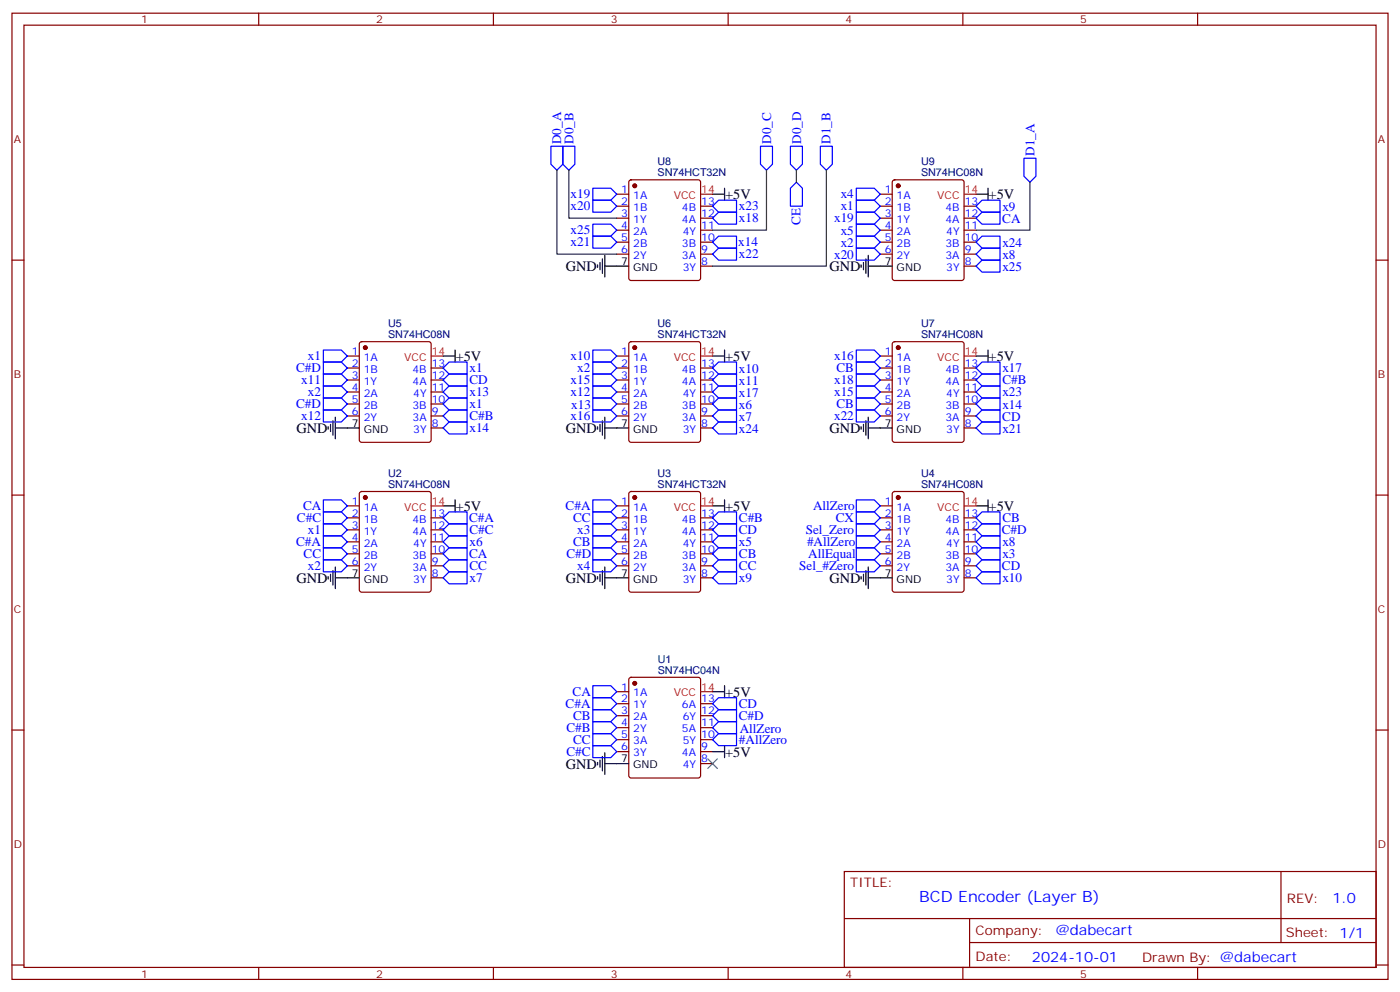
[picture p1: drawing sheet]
<svg xmlns="http://www.w3.org/2000/svg" width="412mm" height="292mm" viewBox="0 0 412 292" stroke-linecap="round" stroke-linejoin="round" font-family="sans-serif">
<g fill="none" stroke="#870000" stroke-width=".35">
<path d="M3.5 3.9h405.4v284.3h-405.4zM7.1 7.4h398.2v277.3h-398.2zM76.2 3.9v3.5M145.3 3.9v3.5M214.5 3.9v3.5M283.6 3.9v3.5M352.8 3.9v3.5M181.7 57.2h3.5M185.4 53.1l.5-.2h19.8l.5 .2 .2 .5v28.2l-.3 .5-.4 .2h-19.8l-.5-.2-.2-.5v-28.2zM259.3 57.2h3.5M263.1 53.1l.4-.2h19.8l.5 .2 .2 .5v28.2l-.2 .5-.5 .2h-19.8l-.5-.2-.2-.5v-28.2zM3.5 76.6h3.6"/>
<path d="M181.7 60.7h3.5M181.7 64.2h3.5M181.7 67.7h3.5M181.7 71.3h3.5M181.7 74.8h3.5M206.4 60.7h3.5M206.4 64.2h3.5M206.4 67.7h3.5M206.4 71.3h3.5M206.4 74.8h3.5M206.4 78.3h3.5M259.3 60.7h3.5"/>
<path d="M259.3 64.2h3.5M259.3 67.7h3.5M259.3 71.3h3.5M259.3 74.8h3.5M284 60.7h3.5M284 64.2h3.5M284 67.7h3.5M284 71.3h3.5M284 74.8h3.5M284 78.3h3.5M405.3 76.6h3.6M102.3 104.8h3.5"/>
<path d="M102.3 108.3h3.5M102.3 111.8h3.5M102.3 115.4h3.5M102.3 118.9h3.5M106.1 100.7l.4-.2h19.8l.5 .2 .2 .5v28.3l-.2 .5-.5 .2h-19.8l-.5-.3-.2-.4v-28.3zM127 108.3h3.5M127 111.8h3.5M127 115.4h3.5M127 118.9h3.5M181.7 104.8h3.5M181.7 108.3h3.5M181.7 111.8h3.5"/>
<path d="M181.7 115.4h3.5M181.7 118.9h3.5M185.4 100.7l.5-.2h19.8l.5 .2 .2 .5v28.3l-.3 .5-.4 .2h-19.8l-.5-.3-.2-.4v-28.3zM206.4 108.3h3.5M206.4 111.8h3.5M206.4 115.4h3.5M206.4 118.9h3.5M259.3 104.8h3.5M259.3 108.3h3.5M259.3 111.8h3.5M259.3 115.4h3.5M259.3 118.9h3.5"/>
<path d="M263.1 100.7l.4-.2h19.8l.5 .2 .2 .5v28.3l-.2 .5-.5 .2h-19.8l-.5-.3-.2-.4v-28.3zM284 108.3h3.5M284 111.8h3.5M284 115.4h3.5M284 118.9h3.5M102.3 122.4h3.5M127 122.4h3.5M127 125.9h3.5M181.7 122.4h3.5M206.4 122.4h3.5M206.4 125.9h3.5M259.3 122.4h3.5"/>
<path d="M284 122.4h3.5M284 125.9h3.5M3.5 145.7h3.6M102.3 148.9h3.5M102.3 152.4h3.5M102.3 155.9h3.5M102.3 159.5h3.5M106.1 144.8l.4-.2h19.8l.5 .2 .2 .5v28.3l-.2 .5-.5 .2h-19.8l-.5-.3-.2-.4v-28.3zM127 152.4h3.5M127 155.9h3.5M127 159.5h3.5M181.7 148.9h3.5"/>
<path d="M181.7 152.4h3.5M181.7 155.9h3.5M181.7 159.5h3.5M185.4 144.8l.5-.2h19.8l.5 .2 .2 .5v28.3l-.3 .5-.4 .2h-19.8l-.5-.3-.2-.4v-28.3zM206.4 152.4h3.5M206.4 155.9h3.5M206.4 159.5h3.5M259.3 148.9h3.5M259.3 152.4h3.5M259.3 155.9h3.5M259.3 159.5h3.5M263.1 144.8l.4-.2h19.8l.5 .2 .2 .5v28.3l-.2 .5-.5 .2h-19.8l-.5-.3-.2-.4v-28.3z"/>
<path d="M284 152.4h3.5M284 155.9h3.5M284 159.5h3.5M405.3 145.7h3.6M102.3 163h3.5M102.3 166.5h3.5M127 163h3.5M127 166.5h3.5M127 170h3.5M181.7 163h3.5M181.7 166.5h3.5M206.4 163h3.5"/>
<path d="M206.4 166.5h3.5M206.4 170h3.5M259.3 163h3.5M259.3 166.5h3.5M284 163h3.5M284 166.5h3.5M284 170h3.5M185.4 199.5l.5-.2h19.8l.5 .2 .2 .5v28.2l-.3 .5-.4 .3h-19.8l-.5-.3-.2-.5v-28.2zM3.5 214.8h3.6M181.7 203.6h3.5M181.7 207.1h3.5M181.7 210.6h3.5"/>
<path d="M181.7 214.1h3.5M181.7 217.7h3.5M206.4 207.1h3.5M206.4 210.6h3.5M206.4 214.1h3.5M206.4 217.7h3.5M405.3 214.8h3.6M181.7 221.2h3.5M206.4 221.2h3.5M206.4 224.7h3.5M248.7 256.5h156.6v28.2h-156.6zM377.3 256.5v20.9"/>
<path d="M248.7 270.3h156.5M285.6 277.4h119.6M285.6 270.3v14.1M3.5 284h3.6M76.2 284.7v3.5M145.3 284.7v3.5M214.5 284.7v3.5M283.6 284.7v3.5M352.8 284.7v3.5M405.3 284h3.6"/>
</g>
<path d="M206.4 57.2h3.5M284 57.2h3.5M127 104.8h3.5M206.4 104.8h3.5M284 104.8h3.5M127 148.9h3.5M206.4 148.9h3.5M284 148.9h3.5M206.4 203.6h3.5" fill="none" stroke="#f00" stroke-width=".35"/>
<g fill="none" stroke="#000" stroke-width=".35">
<path d="M209.9 57.2h3.5M213.4 55.4v3.5M287.5 57.2h3.5M291 55.4v3.5M176 78v.7M176.7 77.3v2.1M177.4 76.2v4.2M178.2 78.3h7M178.2 75.1v6.4M253.6 78v.7M254.4 77.3v2.1M255.1 76.2v4.2"/>
<path d="M255.8 78.3h7M255.8 75.1v6.4M130.5 104.8h3.6M134.1 103v3.5M209.9 104.8h3.5M213.4 103v3.5M287.5 104.8h3.5M291 103v3.5M96.7 125.6v.7M97.4 124.9v2.1M98.1 123.8v4.3M98.8 122.8v6.3"/>
<path d="M98.8 125.9h7M176 125.6v.7M176.7 124.9v2.1M177.4 123.8v4.3M178.2 122.8v6.3M178.2 125.9h7M253.6 125.6v.7M254.4 124.9v2.1M255.1 123.8v4.3M255.8 122.8v6.3M255.8 125.9h7M130.5 148.9h3.6"/>
<path d="M134.1 147.1v3.5M209.9 148.9h3.5M213.4 147.1v3.5M287.5 148.9h3.5M291 147.1v3.5M96.7 169.7v.7M97.4 169v2.1M98.1 167.9v4.3M98.8 170h7M98.8 166.9v6.3M176 169.7v.7M176.7 169v2.1"/>
<path d="M177.4 167.9v4.3M178.2 166.9v6.3M178.2 170h7M253.6 169.7v.7M254.4 169v2.1M255.1 167.9v4.3M255.8 170h7M255.8 166.9v6.3M209.9 203.6h3.5M213.4 201.8v3.5M213.4 219.4v3.6M176 224.4v.7"/>
<path d="M176.7 223.7v2.1M177.4 222.6v4.2M178.2 221.5v6.4M178.2 224.7h7M209.9 221.2h3.5"/>
</g>
<g fill="#870000" stroke="#870000" stroke-width=".35">
<circle cx="187" cy="54.7" r=".53"/>
<circle cx="187" cy="201.1" r=".53"/>
<circle cx="107.6" cy="146.4" r=".53"/>
<circle cx="187" cy="146.4" r=".53"/>
<circle cx="264.6" cy="146.4" r=".53"/>
<circle cx="264.6" cy="102.3" r=".53"/>
<circle cx="187" cy="102.3" r=".53"/>
<circle cx="107.6" cy="102.3" r=".53"/>
<circle cx="264.6" cy="54.7" r=".53"/>
</g>
<g fill="none" stroke="#00f" stroke-width=".35">
<path d="M162.3 43h3.5v5.3l-1.8 1.8-1.7-1.8zM165.8 43h3.5v5.3l-1.7 1.8-1.8-1.8zM174.6 58.9h5.3l1.8 1.8-1.8 1.7h-5.3zM174.6 55.4h5.3l1.8 1.8-1.8 1.7h-5.3zM211.7 58.9h5.3v3.5h-5.3l-1.8-1.7zM224 43h3.5v5.3l-1.7 1.8-1.8-1.8zM232.8 43h3.6v5.3l-1.8 1.8-1.8-1.8zM234.6 53.6l1.8 1.8v5.3h-3.6v-5.3zM241.7 43h3.5v5.3l-1.8 1.8-1.7-1.8zM252.2 58.9h5.3l1.8 1.8-1.8 1.7h-5.3zM252.2 55.4h5.3l1.8 1.8-1.8 1.7h-5.3zM301.6 46.6h3.6v5.3l-1.8 1.7-1.8-1.7z"/>
<path d="M174.6 69.5h5.3l1.8 1.8-1.8 1.7h-5.3zM174.6 66h5.3l1.8 1.7-1.8 1.8h-5.3zM209.9 71.3l1.8-1.8h5.3v3.5h-5.3zM209.9 74.8l1.8-1.8h5.3v3.6h-5.3zM211.7 62.4h5.3v3.6h-5.3l-1.8-1.8zM252.2 62.4h5.3l1.8 1.8-1.8 1.8h-5.3zM252.2 66h5.3l1.8 1.7-1.8 1.8h-5.3zM252.2 69.5h5.3l1.8 1.8-1.8 1.7h-5.3zM252.2 73h5.3l1.8 1.8-1.8 1.8h-5.3zM287.5 71.3l1.8-1.8h5.3v3.5h-5.3zM287.5 74.8l1.8-1.8h5.3v3.6h-5.3zM287.5 78.3l1.8-1.7h5.3v3.5h-5.3z"/>
<path d="M287.5 60.7l1.8-1.8h5.3v3.5h-5.3zM287.5 64.2l1.8-1.8h5.3v3.6h-5.3zM95.2 103h5.3l1.8 1.8-1.8 1.7h-5.3zM95.2 106.5h5.3l1.8 1.8-1.8 1.8h-5.3zM95.2 110.1h5.3l1.8 1.7-1.8 1.8h-5.3zM95.2 113.6h5.3l1.8 1.8-1.8 1.7h-5.3zM95.2 117.1h5.3l1.8 1.8-1.8 1.7h-5.3zM130.5 108.3l1.8-1.8h5.3v3.6h-5.3zM130.5 111.8l1.8-1.7h5.3v3.5h-5.3zM130.5 115.4l1.8-1.8h5.3v3.5h-5.3zM130.5 118.9l1.8-1.8h5.3v3.5h-5.3zM174.6 103h5.3l1.8 1.8-1.8 1.7h-5.3z"/>
<path d="M174.6 106.5h5.3l1.8 1.8-1.8 1.8h-5.3zM174.6 110.1h5.3l1.8 1.7-1.8 1.8h-5.3zM174.6 113.6h5.3l1.8 1.8-1.8 1.7h-5.3zM174.6 117.1h5.3l1.8 1.8-1.8 1.7h-5.3zM209.9 108.3l1.8-1.8h5.3v3.6h-5.3zM209.9 111.8l1.8-1.7h5.3v3.5h-5.3zM209.9 115.4l1.8-1.8h5.3v3.5h-5.3zM209.9 118.9l1.8-1.8h5.3v3.5h-5.3zM252.2 103h5.3l1.8 1.8-1.8 1.7h-5.3zM252.2 106.5h5.3l1.8 1.8-1.8 1.8h-5.3zM252.2 110.1h5.3l1.8 1.7-1.8 1.8h-5.3zM252.2 113.6h5.3l1.8 1.8-1.8 1.7h-5.3z"/>
<path d="M252.2 117.1h5.3l1.8 1.8-1.8 1.7h-5.3zM287.5 118.9l1.8-1.8h5.3v3.5h-5.3zM287.5 108.3l1.8-1.8h5.3v3.6h-5.3zM287.5 111.8l1.8-1.7h5.3v3.5h-5.3zM287.5 115.4l1.8-1.8h5.3v3.5h-5.3zM95.2 120.6h5.3l1.8 1.8-1.8 1.8h-5.3zM130.5 125.9l1.8-1.7h5.3v3.5h-5.3zM132.3 120.6h5.3v3.6h-5.3l-1.8-1.8zM174.6 120.6h5.3l1.8 1.8-1.8 1.8h-5.3zM209.9 125.9l1.8-1.7h5.3v3.5h-5.3zM211.7 120.6h5.3v3.6h-5.3l-1.8-1.8zM252.2 120.6h5.3l1.8 1.8-1.8 1.8h-5.3z"/>
<path d="M287.5 122.4l1.8-1.8h5.3v3.6h-5.3zM287.5 125.9l1.8-1.7h5.3v3.5h-5.3zM95.2 154.2h5.3l1.8 1.7-1.8 1.8h-5.3zM95.2 147.1h5.3l1.8 1.8-1.8 1.7h-5.3zM95.2 150.6h5.3l1.8 1.8-1.8 1.8h-5.3zM95.2 157.7h5.3l1.8 1.8-1.8 1.7h-5.3zM130.5 152.4l1.8-1.8h5.3v3.6h-5.3zM130.5 155.9l1.8-1.7h5.3v3.5h-5.3zM130.5 159.5l1.8-1.8h5.3v3.5h-5.3zM174.6 154.2h5.3l1.8 1.7-1.8 1.8h-5.3zM174.6 150.6h5.3l1.8 1.8-1.8 1.8h-5.3zM174.6 147.1h5.3l1.8 1.8-1.8 1.7h-5.3z"/>
<path d="M174.6 157.7h5.3l1.8 1.8-1.8 1.7h-5.3zM209.9 152.4l1.8-1.8h5.3v3.6h-5.3zM209.9 155.9l1.8-1.7h5.3v3.5h-5.3zM209.9 159.5l1.8-1.8h5.3v3.5h-5.3zM252.2 147.1h5.3l1.8 1.8-1.8 1.7h-5.3zM252.2 157.7h5.3l1.8 1.8-1.8 1.7h-5.3zM252.2 154.2h5.3l1.8 1.7-1.8 1.8h-5.3zM252.2 150.6h5.3l1.8 1.8-1.8 1.8h-5.3zM287.5 152.4l1.8-1.8h5.3v3.6h-5.3zM289.3 157.7h5.3v3.5h-5.3l-1.8-1.7zM289.3 154.2h5.3v3.5h-5.3l-1.8-1.8zM95.2 164.7h5.3l1.8 1.8-1.8 1.8h-5.3z"/>
<path d="M95.2 161.2h5.3l1.8 1.8-1.8 1.7h-5.3zM130.5 163l1.8-1.8h5.3v3.5h-5.3zM130.5 166.5l1.8-1.8h5.3v3.6h-5.3zM132.3 168.3h5.3v3.5h-5.3l-1.8-1.8zM174.6 164.7h5.3l1.8 1.8-1.8 1.8h-5.3zM174.6 161.2h5.3l1.8 1.8-1.8 1.7h-5.3zM209.9 163l1.8-1.8h5.3v3.5h-5.3zM209.9 166.5l1.8-1.8h5.3v3.6h-5.3zM211.7 168.3h5.3v3.5h-5.3l-1.8-1.8zM252.2 161.2h5.3l1.8 1.8-1.8 1.7h-5.3zM252.2 164.7h5.3l1.8 1.8-1.8 1.8h-5.3zM287.5 163l1.8-1.8h5.3v3.5h-5.3z"/>
<path d="M289.3 168.3h5.3v3.5h-5.3l-1.8-1.8zM289.3 164.7h5.3v3.6h-5.3l-1.8-1.8zM174.6 201.8h5.3l1.8 1.8-1.8 1.7h-5.3zM174.6 205.3h5.3l1.8 1.8-1.8 1.7h-5.3zM174.6 208.8h5.3l1.8 1.8-1.8 1.8h-5.3zM174.6 212.4h5.3l1.8 1.7-1.8 1.8h-5.3zM174.6 215.9h5.3l1.8 1.8-1.8 1.7h-5.3zM174.6 219.4h5.3l1.8 1.8-1.8 1.8h-5.3zM209.9 207.1l1.8-1.8h5.3v3.5h-5.3zM209.9 210.6l1.8-1.8h5.3v3.6h-5.3zM209.9 214.1l1.8-1.7h5.3v3.5h-5.3zM211.7 215.9h5.3v3.5h-5.3l-1.8-1.7z"/>
</g>
<path d="M208.5 223.3l2.8 2.8M211.3 223.3l-2.8 2.8" fill="none" stroke="#3c3" stroke-width=".35"/>
<path d="M164 50.1v24.7h17.7M167.6 50.1v14.1h14.1M225.8 50.1v17.6h-15.9M234.6 50.1v3.5M243.4 50.1v28.2h-33.5M303.4 53.6v14.1h-15.9" fill="none" stroke="#008700" stroke-width=".35"/>
<text font-size="4.6" fill="#00f" x="270.8" y="265.5">BCD Encoder (Layer B)</text>
<g font-size="4.2">
<text x="213.6" y="58.6">+5V</text>
<text x="291.2" y="58.6">+5V</text>
<text x="166.7" y="79.8">GND</text>
<text x="244.3" y="79.8">GND</text>
<text x="134.2" y="106.2">+5V</text>
<text x="213.6" y="106.2">+5V</text>
<text x="291.2" y="106.2">+5V</text>
<text x="87.3" y="127.4">GND</text>
<text x="166.7" y="127.4">GND</text>
<text x="244.3" y="127.4">GND</text>
<text x="134.2" y="150.3">+5V</text>
<text x="213.6" y="150.3">+5V</text>
<text x="291.2" y="150.3">+5V</text>
<text x="87.3" y="171.5">GND</text>
<text x="166.7" y="171.5">GND</text>
<text x="244.3" y="171.5">GND</text>
<text x="213.6" y="205">+5V</text>
<text x="166.7" y="226.2">GND</text>
<text x="213.6" y="222.6">+5V</text>
</g>
<g font-size="4.2" fill="#00f">
<text x="392.5" y="265.7">1.0</text>
<text x="310.9" y="275.3">@dabecart</text>
<text x="304" y="283.1">2024-10-01</text>
</g>
<g font-size="3.9" fill="#00f">
<text x="165.3" y="42.4" transform="rotate(-90 165.3 42.4)">D0_A</text>
<text x="168.9" y="42.3" transform="rotate(-90 168.9 42.3)">D0_B</text>
<text x="227.1" y="42.3" transform="rotate(-90 227.1 42.3)">D0_C</text>
<text x="236" y="42.3" transform="rotate(-90 236 42.3)">D0_D</text>
<text x="244.7" y="42.3" transform="rotate(-90 244.7 42.3)">D1_B</text>
<text x="304.7" y="45.9" transform="rotate(-90 304.7 45.9)">D1_A</text>
<text x="168.1" y="58.4">x19</text>
<text x="247.6" y="58.4">x4</text>
<text x="168.1" y="61.9">x20</text>
<text x="217.7" y="65.5">x18</text>
<text x="217.7" y="61.9">x23</text>
<text x="245.7" y="65.5">x19</text>
<text x="247.6" y="61.9">x1</text>
<text x="295.3" y="65.6">CA</text>
<text x="295.3" y="62">x9</text>
<text x="168.1" y="69">x25</text>
<text x="235.8" y="66.2" transform="rotate(-90 235.8 66.2)">CE</text>
<text x="247.6" y="69.1">x5</text>
<text x="168.1" y="72.5">x21</text>
<text x="217.5" y="72.5">x14</text>
<text x="217.7" y="76">x22</text>
<text x="245.7" y="76.1">x20</text>
<text x="247.6" y="72.6">x2</text>
<text x="295.3" y="72.6">x24</text>
<text x="295.3" y="76.1">x8</text>
<text x="295.3" y="79.7">x25</text>
<text x="90.7" y="106">x1</text>
<text x="168.1" y="106">x10</text>
<text x="245.7" y="106">x16</text>
<text x="87.2" y="109.6">C#D</text>
<text x="88.7" y="113.1">x11</text>
<text x="138.3" y="109.6">x1</text>
<text x="138.3" y="113.1">CD</text>
<text x="168.1" y="113.1">x15</text>
<text x="170" y="109.6">x2</text>
<text x="217.7" y="113.2">x11</text>
<text x="217.7" y="109.7">x10</text>
<text x="245.7" y="113.1">x18</text>
<text x="246.4" y="109.6">CB</text>
<text x="295.3" y="109.6">x17</text>
<text x="295.3" y="113.1">C#B</text>
<text x="90.7" y="116.6">x2</text>
<text x="138.3" y="116.6">x13</text>
<text x="168.1" y="116.6">x12</text>
<text x="217.7" y="116.7">x17</text>
<text x="245.7" y="116.6">x15</text>
<text x="295.3" y="116.6">x23</text>
<text x="87.2" y="120.2">C#D</text>
<text x="88.7" y="123.7">x12</text>
<text x="138.3" y="120.1">x1</text>
<text x="138.3" y="123.6">C#B</text>
<text x="168.1" y="123.7">x16</text>
<text x="168.3" y="120.2">x13</text>
<text x="217.7" y="120.2">x6</text>
<text x="217.7" y="123.8">x7</text>
<text x="245.7" y="123.7">x22</text>
<text x="246.4" y="120.1">CB</text>
<text x="295.3" y="123.8">CD</text>
<text x="295.3" y="120.2">x14</text>
<text x="138.3" y="127.2">x14</text>
<text x="217.7" y="127.3">x24</text>
<text x="295.3" y="127.3">x21</text>
<text x="87.5" y="153.7">C#C</text>
<text x="89.3" y="150.1">CA</text>
<text x="138.2" y="153.6">C#A</text>
<text x="166.6" y="150.1">C#A</text>
<text x="168.8" y="153.7">CC</text>
<text x="217.7" y="153.6">C#B</text>
<text x="239.5" y="150">AllZero</text>
<text x="246.2" y="153.6">CX</text>
<text x="295.3" y="153.7">CB</text>
<text x="87.2" y="160.7">C#A</text>
<text x="90.7" y="157.2">x1</text>
<text x="138.3" y="160.7">x6</text>
<text x="138.3" y="157.1">C#C</text>
<text x="168.8" y="160.7">CB</text>
<text x="170" y="157.2">x3</text>
<text x="217.6" y="157.3">CD</text>
<text x="217.7" y="160.7">x5</text>
<text x="237.4" y="157.2">Sel_Zero</text>
<text x="237.7" y="160.7">#AllZero</text>
<text x="295.1" y="157">C#D</text>
<text x="295.3" y="160.7">x8</text>
<text x="89.4" y="164.2">CC</text>
<text x="90.7" y="167.8">x2</text>
<text x="138.2" y="164.2">CA</text>
<text x="138.3" y="167.7">CC</text>
<text x="166.8" y="164.1">C#D</text>
<text x="170" y="167.8">x4</text>
<text x="217.7" y="164.2">CB</text>
<text x="217.7" y="167.7">CC</text>
<text x="235.4" y="167.7">Sel_#Zero</text>
<text x="238.1" y="164.3">AllEqual</text>
<text x="295.1" y="167.6">CD</text>
<text x="295.3" y="164.2">x3</text>
<text x="138.3" y="171.2">x7</text>
<text x="217.7" y="171.2">x9</text>
<text x="295.3" y="171.3">x10</text>
<text x="166.6" y="208.3">C#A</text>
<text x="168.7" y="204.8">CA</text>
<text x="217.6" y="208.4">CD</text>
<text x="166.9" y="215.4">C#B</text>
<text x="168.8" y="211.9">CB</text>
<text x="217.6" y="212">C#D</text>
<text x="217.9" y="215.6">AllZero</text>
<text x="168.8" y="218.9">CC</text>
<text x="217.7" y="219">#AllZero</text>
<text x="166.9" y="222.4">C#C</text>
</g>
<g font-size="3.9" fill="#800">
<text x="250.5" y="261.1">TITLE:</text>
<text x="379.1" y="265.7">REV:</text>
<text x="287.4" y="275.3">Company:</text>
<text x="378.7" y="275.9">Sheet: 1/1</text>
<text x="287.4" y="282.9">Date:</text>
<text x="336.4" y="283">Drawn By: @dabecart</text>
</g>
<g font-size="3.2" fill="#800">
<text x="41.6" y="6.9">1</text>
<text x="110.8" y="6.9">2</text>
<text x="179.9" y="6.9">3</text>
<text x="249.1" y="6.9">4</text>
<text x="318.2" y="6.9">5</text>
<text x="4.1" y="42">A</text>
<text x="405.9" y="42">A</text>
<text x="4.1" y="111.1">B</text>
<text x="405.9" y="111.1">B</text>
<text x="4.1" y="180.3">C</text>
<text x="405.9" y="180.3">C</text>
<text x="4.1" y="249.4">D</text>
<text x="405.9" y="249.4">D</text>
<text x="41.6" y="287.7">1</text>
<text x="110.8" y="287.7">2</text>
<text x="179.9" y="287.7">3</text>
<text x="249.1" y="287.7">4</text>
<text x="318.2" y="287.7">5</text>
</g>
<g font-size="3.2" fill="#000080">
<text x="193.7" y="51.9">SN74HCT32N</text>
<text x="193.7" y="48.6">U8</text>
<text x="271.3" y="51.9">SN74HC08N</text>
<text x="271.3" y="48.7">U9</text>
<text x="114.3" y="99.5">SN74HC08N</text>
<text x="114.3" y="96.3">U5</text>
<text x="193.7" y="99.5">SN74HCT32N</text>
<text x="193.7" y="96.3">U6</text>
<text x="271.3" y="99.5">SN74HC08N</text>
<text x="271.3" y="96.3">U7</text>
<text x="114.3" y="143.6">SN74HC08N</text>
<text x="114.3" y="140.4">U2</text>
<text x="193.7" y="143.6">SN74HCT32N</text>
<text x="193.7" y="140.4">U3</text>
<text x="271.3" y="143.6">SN74HC08N</text>
<text x="271.3" y="140.4">U4</text>
<text x="193.8" y="195.1">U1</text>
<text x="193.8" y="198.3">SN74HC04N</text>
</g>
<g font-size="3.2" fill="#00f">
<text x="183" y="56.8">1</text>
<text x="186.5" y="58.6">1A</text>
<text x="260.6" y="56.8">1</text>
<text x="264.1" y="58.6">1A</text>
<text x="183" y="63.9">3</text>
<text x="183" y="60.3">2</text>
<text x="186.5" y="65.6">1Y</text>
<text x="186.5" y="62.1">1B</text>
<text x="200.9" y="62.1">4B</text>
<text x="200.9" y="65.6">4A</text>
<text x="206.6" y="60.3">13</text>
<text x="206.6" y="63.9">12</text>
<text x="260.6" y="60.3">2</text>
<text x="260.6" y="63.9">3</text>
<text x="264.1" y="62.1">1B</text>
<text x="264.1" y="65.6">1Y</text>
<text x="278.5" y="62.1">4B</text>
<text x="278.5" y="65.6">4A</text>
<text x="284.2" y="63.9">12</text>
<text x="284.2" y="60.3">13</text>
<text x="183" y="70.9">5</text>
<text x="183" y="67.4">4</text>
<text x="186.5" y="69.1">2A</text>
<text x="201.1" y="69.1">4Y</text>
<text x="206.6" y="67.4">11</text>
<text x="206.6" y="70.9">10</text>
<text x="260.6" y="67.4">4</text>
<text x="260.6" y="70.9">5</text>
<text x="264.1" y="69.1">2A</text>
<text x="278.7" y="69.1">4Y</text>
<text x="284.2" y="70.9">10</text>
<text x="284.2" y="67.4">11</text>
<text x="183" y="74.4">6</text>
<text x="186.5" y="76.2">2Y</text>
<text x="186.5" y="72.7">2B</text>
<text x="200.9" y="72.7">3B</text>
<text x="200.9" y="76.2">3A</text>
<text x="206.6" y="74.4">9</text>
<text x="206.6" y="78">8</text>
<text x="260.6" y="74.4">6</text>
<text x="264.1" y="72.7">2B</text>
<text x="264.1" y="76.2">2Y</text>
<text x="278.5" y="72.7">3B</text>
<text x="278.5" y="76.2">3A</text>
<text x="284.2" y="78">8</text>
<text x="284.2" y="74.4">9</text>
<text x="201.1" y="79.7">3Y</text>
<text x="278.7" y="79.7">3Y</text>
<text x="103.6" y="104.4">1</text>
<text x="103.6" y="107.9">2</text>
<text x="107.1" y="106.2">1A</text>
<text x="127.2" y="107.9">13</text>
<text x="183" y="107.9">2</text>
<text x="183" y="104.4">1</text>
<text x="186.5" y="106.2">1A</text>
<text x="206.6" y="107.9">13</text>
<text x="260.6" y="104.4">1</text>
<text x="260.6" y="107.9">2</text>
<text x="264.1" y="106.2">1A</text>
<text x="284.2" y="107.9">13</text>
<text x="103.6" y="111.5">3</text>
<text x="107.1" y="109.7">1B</text>
<text x="107.1" y="113.2">1Y</text>
<text x="121.5" y="109.7">4B</text>
<text x="121.5" y="113.2">4A</text>
<text x="127.2" y="111.5">12</text>
<text x="183" y="111.5">3</text>
<text x="186.5" y="113.2">1Y</text>
<text x="186.5" y="109.7">1B</text>
<text x="200.9" y="109.7">4B</text>
<text x="200.9" y="113.2">4A</text>
<text x="206.6" y="111.5">12</text>
<text x="260.6" y="111.5">3</text>
<text x="264.1" y="109.7">1B</text>
<text x="264.1" y="113.2">1Y</text>
<text x="278.5" y="109.7">4B</text>
<text x="278.5" y="113.2">4A</text>
<text x="284.2" y="111.5">12</text>
<text x="103.6" y="115">4</text>
<text x="103.6" y="118.5">5</text>
<text x="107.1" y="116.8">2A</text>
<text x="121.7" y="116.8">4Y</text>
<text x="127.2" y="118.5">10</text>
<text x="127.2" y="115">11</text>
<text x="183" y="118.5">5</text>
<text x="183" y="115">4</text>
<text x="186.5" y="116.8">2A</text>
<text x="201.1" y="116.8">4Y</text>
<text x="206.6" y="115">11</text>
<text x="206.6" y="118.5">10</text>
<text x="260.6" y="115">4</text>
<text x="260.6" y="118.5">5</text>
<text x="264.1" y="116.8">2A</text>
<text x="278.7" y="116.8">4Y</text>
<text x="284.2" y="118.5">10</text>
<text x="284.2" y="115">11</text>
<text x="103.6" y="122.1">6</text>
<text x="107.1" y="120.3">2B</text>
<text x="107.1" y="123.8">2Y</text>
<text x="121.5" y="120.3">3B</text>
<text x="121.5" y="123.8">3A</text>
<text x="127.2" y="125.6">8</text>
<text x="127.2" y="122.1">9</text>
<text x="183" y="122.1">6</text>
<text x="186.5" y="123.8">2Y</text>
<text x="186.5" y="120.3">2B</text>
<text x="200.9" y="120.3">3B</text>
<text x="200.9" y="123.8">3A</text>
<text x="206.6" y="122.1">9</text>
<text x="206.6" y="125.6">8</text>
<text x="260.6" y="122.1">6</text>
<text x="264.1" y="120.3">2B</text>
<text x="264.1" y="123.8">2Y</text>
<text x="278.5" y="120.3">3B</text>
<text x="278.5" y="123.8">3A</text>
<text x="284.2" y="125.6">8</text>
<text x="284.2" y="122.1">9</text>
<text x="121.7" y="127.4">3Y</text>
<text x="201.1" y="127.4">3Y</text>
<text x="278.7" y="127.4">3Y</text>
<text x="103.6" y="148.5">1</text>
<text x="183" y="148.5">1</text>
<text x="260.6" y="148.5">1</text>
<text x="103.6" y="152">2</text>
<text x="103.6" y="155.6">3</text>
<text x="107.1" y="150.3">1A</text>
<text x="107.1" y="153.8">1B</text>
<text x="121.5" y="153.8">4B</text>
<text x="127.2" y="155.6">12</text>
<text x="127.2" y="152">13</text>
<text x="183" y="155.6">3</text>
<text x="183" y="152">2</text>
<text x="186.5" y="153.8">1B</text>
<text x="186.5" y="150.3">1A</text>
<text x="200.9" y="153.8">4B</text>
<text x="206.6" y="152">13</text>
<text x="206.6" y="155.6">12</text>
<text x="260.6" y="152">2</text>
<text x="260.6" y="155.6">3</text>
<text x="264.1" y="150.3">1A</text>
<text x="264.1" y="153.8">1B</text>
<text x="278.5" y="153.8">4B</text>
<text x="284.2" y="155.6">12</text>
<text x="284.2" y="152">13</text>
<text x="103.6" y="159.1">4</text>
<text x="107.1" y="157.3">1Y</text>
<text x="107.1" y="160.9">2A</text>
<text x="121.5" y="157.3">4A</text>
<text x="121.7" y="160.9">4Y</text>
<text x="127.2" y="159.1">11</text>
<text x="183" y="159.1">4</text>
<text x="186.5" y="160.9">2A</text>
<text x="186.5" y="157.3">1Y</text>
<text x="200.9" y="157.3">4A</text>
<text x="201.1" y="160.9">4Y</text>
<text x="206.6" y="159.1">11</text>
<text x="260.6" y="159.1">4</text>
<text x="264.1" y="157.3">1Y</text>
<text x="264.1" y="160.9">2A</text>
<text x="278.5" y="157.3">4A</text>
<text x="278.7" y="160.9">4Y</text>
<text x="284.2" y="159.1">11</text>
<text x="103.6" y="162.6">5</text>
<text x="103.6" y="166.2">6</text>
<text x="107.1" y="164.4">2B</text>
<text x="107.1" y="167.9">2Y</text>
<text x="121.5" y="164.4">3B</text>
<text x="121.5" y="167.9">3A</text>
<text x="127.2" y="166.2">9</text>
<text x="127.2" y="162.6">10</text>
<text x="183" y="166.2">6</text>
<text x="183" y="162.6">5</text>
<text x="186.5" y="167.9">2Y</text>
<text x="186.5" y="164.4">2B</text>
<text x="200.9" y="164.4">3B</text>
<text x="200.9" y="167.9">3A</text>
<text x="206.6" y="162.6">10</text>
<text x="206.6" y="166.2">9</text>
<text x="260.6" y="162.6">5</text>
<text x="260.6" y="166.2">6</text>
<text x="264.1" y="164.4">2B</text>
<text x="264.1" y="167.9">2Y</text>
<text x="278.5" y="164.4">3B</text>
<text x="278.5" y="167.9">3A</text>
<text x="284.2" y="166.2">9</text>
<text x="284.2" y="162.6">10</text>
<text x="121.7" y="171.4">3Y</text>
<text x="127.2" y="169.7">8</text>
<text x="201.1" y="171.4">3Y</text>
<text x="206.6" y="169.7">8</text>
<text x="278.7" y="171.4">3Y</text>
<text x="284.2" y="169.7">8</text>
<text x="183" y="203.2">1</text>
<text x="183" y="206.7">2</text>
<text x="186.5" y="205">1A</text>
<text x="186.5" y="208.5">1Y</text>
<text x="200.9" y="208.5">6A</text>
<text x="206.6" y="206.7">13</text>
<text x="183" y="210.3">3</text>
<text x="183" y="213.8">4</text>
<text x="186.5" y="212">2A</text>
<text x="186.5" y="215.5">2Y</text>
<text x="200.9" y="215.5">5A</text>
<text x="201.1" y="212">6Y</text>
<text x="206.6" y="213.8">11</text>
<text x="206.6" y="210.3">12</text>
<text x="183" y="217.3">5</text>
<text x="183" y="220.8">6</text>
<text x="186.5" y="219.1">3A</text>
<text x="201.1" y="219.1">5Y</text>
<text x="206.6" y="220.8">9</text>
<text x="206.6" y="217.3">10</text>
<text x="186.5" y="222.6">3Y</text>
<text x="200.9" y="222.6">4A</text>
<text x="201.1" y="226.1">4Y</text>
<text x="206.6" y="224.4">8</text>
</g>
<g font-size="3.2" fill="#f00">
<text x="198.5" y="58.6">VCC</text>
<text x="206.6" y="56.8">14</text>
<text x="276.1" y="58.6">VCC</text>
<text x="284.2" y="56.8">14</text>
<text x="119.1" y="106.2">VCC</text>
<text x="127.2" y="104.4">14</text>
<text x="198.5" y="106.2">VCC</text>
<text x="206.6" y="104.4">14</text>
<text x="276.1" y="106.2">VCC</text>
<text x="284.2" y="104.4">14</text>
<text x="127.2" y="148.5">14</text>
<text x="206.6" y="148.5">14</text>
<text x="284.2" y="148.5">14</text>
<text x="119.1" y="150.3">VCC</text>
<text x="198.5" y="150.3">VCC</text>
<text x="276.1" y="150.3">VCC</text>
<text x="206.6" y="203.2">14</text>
<text x="198.5" y="205">VCC</text>
</g>
<g font-size="3.2">
<text x="183" y="78">7</text>
<text x="260.6" y="78">7</text>
<text x="186.5" y="79.7">GND</text>
<text x="264.1" y="79.7">GND</text>
<text x="103.6" y="125.6">7</text>
<text x="183" y="125.6">7</text>
<text x="260.6" y="125.6">7</text>
<text x="107.1" y="127.4">GND</text>
<text x="186.5" y="127.4">GND</text>
<text x="264.1" y="127.4">GND</text>
<text x="103.6" y="169.7">7</text>
<text x="107.1" y="171.4">GND</text>
<text x="183" y="169.7">7</text>
<text x="186.5" y="171.4">GND</text>
<text x="260.6" y="169.7">7</text>
<text x="264.1" y="171.4">GND</text>
<text x="183" y="224.4">7</text>
<text x="186.5" y="226.1">GND</text>
</g>
</svg>
